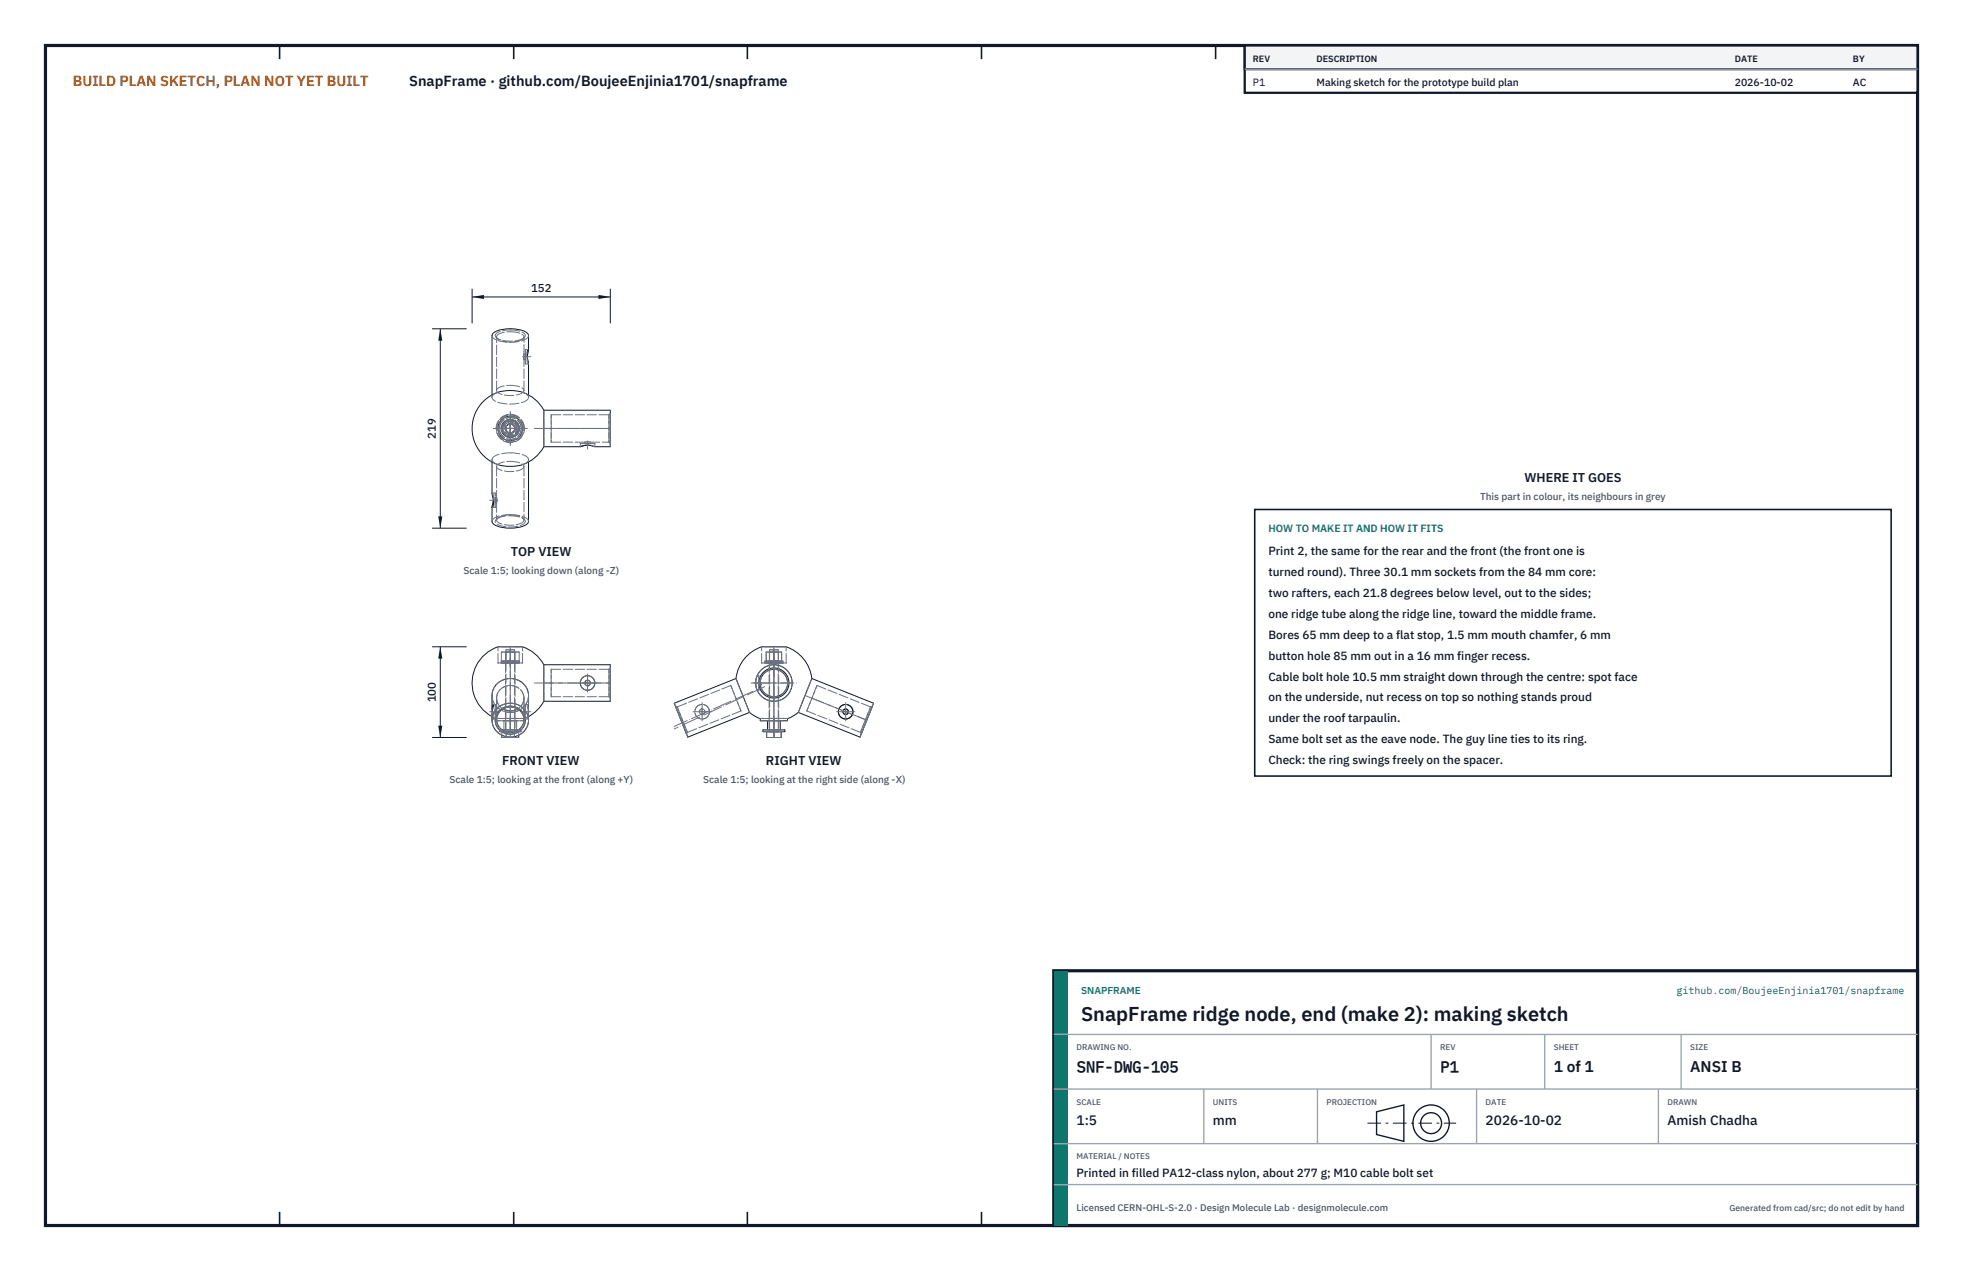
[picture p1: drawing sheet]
<svg xmlns="http://www.w3.org/2000/svg" width="432mm" height="279mm" viewBox="0 0 432 279" stroke-linecap="round" stroke-linejoin="round" font-family="sans-serif">
<path d="M10 10h411.8v259.4h-411.8z" fill="none" stroke="#111827" stroke-width=".7" stroke-linecap="butt"/>
<g fill="none" stroke="#111827" stroke-width=".35">
<path d="M61.5 10v3M113 10v3M164.4 10v3M215.9 10v3M267.4 10v3M318.9 10v3M370.3 10v3M61.5 266.4v3M113 266.4v3M164.4 266.4v3M215.9 266.4v3M267.4 266.4v3"/>
<path d="M318.9 266.4v3M370.3 266.4v3"/>
</g>
<g fill="none" stroke="#111727" stroke-width=".22">
<path d="M116 78.4l.3 1.5v6.9M116.3 76.9v-3.1a2.55 2.55 0 0 0-2.5-1.4 8 8 0 0 0-5.3 .8l-.3 .6v13M116.3 76.9l-.3 1.5M116.3 76.9l-.1-.1a1.39 1.39 0 0 0-.2 1.6M111.3 92.5h1.9l1 1.7-1 1.7h-1.9l-1-1.7zM119.6 90.2a8.4 8.4 0 0 0-12.7-2.5 8.4 8.4 0 0 0 0 13 8.4 8.4 0 0 0 12.7-2.5M119.6 90.2h14.6v8h-3.4a4 4 0 0 0-3.2 0M119.6 90.2v8M119.6 98.2h8M129.1 97.9l-1.5 .3M129.2 97.9h.2M129.5 97.9l.6 .1"/>
<path d="M130.2 98h.1M108.2 101.6v6.9l.4 1.9a1.16 1.16 0 0 1-.4 1.1M108.5 110l-.3 1.5M116.3 101.6v13a1.73 1.73 0 0 1-1.5 1.2 8.5 8.5 0 0 1-6.2-.5l-.4-.7v-3.1M108.2 155.9v-3a4 4 0 0 1 4-3.7 4 4 0 0 1 4.1 3.7v5.4M108.2 158.3a4 4 0 0 0 4 3.7 4 4 0 0 0 4.1-3.7M108.2 158.3a4 4 0 0 1 4-3.7 4 4 0 0 1 4.1 3.7M108.2 155.9l.3-1-.3 1.8v1.6M108.2 155.9l.1 .6M109.9 156.5a2.97 2.97 0 0 1 3.8-.7 2.97 2.97 0 0 1 1.3 3.6 2.98 2.98 0 0 1-3.9 1.4 2.98 2.98 0 0 1-1.6-3.8zM109.9 156.1a3.3 3.3 0 0 1 4.1-.4 3.3 3.3 0 0 1 1.3 3.8 3.3 3.3 0 0 1-3.9 1.8 3.3 3.3 0 0 1-2.4-3.6l.2-.6zM110.6 155.8a3.2 3.2 0 0 0 3.3 0"/>
<path d="M119.6 154.2l-1.2 1.6-1 1-1.1 .7M119.6 146.1a8.4 8.4 0 0 0-4.7-3.9h-5.4a8.4 8.4 0 0 0-5.6 7.2 8.4 8.4 0 0 0 4.3 8.1M119.6 146.1v8.1M119.6 146.1h14.6v8.1h-14.6M129.2 151.7h.1M129.2 150.7h.1M129.3 151.7h-.1M129.5 150.7h-.3M161.9 149.2l3 7.4M161.9 149.2l-13.6 5.4 2.4 6 .6 1.4 13.6-5.4M161.9 149.2a8.4 8.4 0 0 1 5.6-7h5.4a8.4 8.4 0 0 1 5.7 7M164.9 156.6l2.2 1.3h6.3l2.2-1.3"/>
<path d="M167.2 150.2v.3M167.2 157.9v.5h6v-.5M167.2 150.5h.1M167.2 150.6l.1 .1M167.3 149.5l-.1 .5M168.8 158.4v2M171.6 158.4v2M178.6 149.2l-3 7.4M178.6 149.2l13.6 5.4-.4 .8-2.6 6.6-13.6-5.4M186 154.9a1.6 1.6 0 0 1 1.5 2.2 1.6 1.6 0 0 1-2.6 .4 1.6 1.6 0 0 1 .6-2.6h.5M110.4 161.6v.5h3.7v-.5M111.3 161.9v.2"/>
<path d="M113.2 161.9v.2M167.8 160.4h4.8v.4h-4.8zM168.6 160.8v1.3h3.2v-1.3M170.2 160.8v1.3"/>
<circle cx="112.2" cy="94.2" r="1.01"/>
<circle cx="112.2" cy="94.2" r=".96"/>
<circle cx="112.2" cy="94.2" r="2"/>
<circle cx="112.2" cy="94.2" r="2.7"/>
<circle cx="129.2" cy="150.1" r=".6"/>
<circle cx="129.2" cy="150.1" r="1.6"/>
<circle cx="170.2" cy="150.1" r="3.3"/>
<circle cx="170.2" cy="150.1" r="4"/>
<circle cx="170.2" cy="150.1" r="3"/>
<circle cx="186" cy="156.5" r=".6"/>
<circle cx="186" cy="156.5" r="1.6"/>
</g>
<g fill="none" stroke="#6a7180" stroke-width=".22" stroke-dasharray="2.1 .5">
<path d="M109.2 74.3l-.2-.3a1.12 1.12 0 0 1 1.2-1.2l2-.3M109.2 74a2.94 2.94 0 0 1 3-1.1M109.5 74.5l-.3-.5M109.5 74.5l-.3-.2M112.2 72.5a3.8 3.8 0 0 1 3.3 1.2l-.2 .6M112.2 72.9a2.94 2.94 0 0 1 3.1 1.1M115 74.5a6 6 0 0 1-5.5 0M115 74.5l.3-.2M115.2 78.4l.1 .6M115.3 79v-1.2M115.3 77.8l-.1 .6M115.3 79h.3"/>
<path d="M115.3 77.8h.3M115.3 74l-.3 .5M115.3 79h.1M115.3 77.8h.1M115.3 77.8v-3.8M115.3 74.3a6.6 6.6 0 0 1-6.1 0M115.6 78.4v1.6M115.6 76.8v1.6M115.6 78.4v.6M115.6 79v-1.2M115.6 77.8v.6M115.6 76.8h.6"/>
<path d="M116.3 73.8a1.73 1.73 0 0 1-1.5 1.1 8.4 8.4 0 0 1-6.2-.5l-.4-.6M116.3 79.9l-.1 .1M108.2 87.3a1.44 1.44 0 0 1 1.3-1.1M108.2 87.3v-.5M109.2 85.8a2.67 2.67 0 0 1 2.6-1.1h.4M109.2 85.8v-11.8M110.3 94.2l1 1.7M110.4 94.2l.9-1.6M111.3 92.5l-1 1.7M111.3 95.9h1.9M111.3 92.6h1.9M111.3 95.8l-.9-1.6"/>
<path d="M112.2 99.5a5.6 5.6 0 0 1 4 1.2l.1 .3M112.2 84.7a3.9 3.9 0 0 1 3 .9l.1 .2M113.2 92.6l.9 1.6M113.2 95.8h-1.9M113.2 92.5h-1.9M113.2 95.9l1-1.7M114.1 94.2l-.9 1.6M114.2 94.2l-1-1.7M115 86.2l.4 .2a1.2 1.2 0 0 1 .9 .9M115.3 85.8a2.94 2.94 0 0 1-3.1 1.2 2.94 2.94 0 0 1-3-1.2M115.3 85.8v-6.8M115.6 80v-3.2"/>
<path d="M115.6 80h.6M116.2 80a1.93 1.93 0 0 1-.2-1.6M116.3 87.3a1.73 1.73 0 0 1-1.5 1.2 8.4 8.4 0 0 1-6.2-.5l-.4-.7M116.3 87.3v-.5M119.6 98.2v-4M119.6 94.2v-4M121.2 94.2v3M121.2 97.2v-6M121.2 91.2v3M121.2 97.2h7.4M121.2 91.2h12.7M127.6 97.5h1.6"/>
<path d="M127.6 97.5v.7M128.6 97.5h.6M128.6 97.2l.6-.1M128.6 97.2v.3M129.1 97.9h.1M129.2 97.5h1.6M129.2 97.5h.6M129.2 97.1l.6 .1M129.4 97.9h.1M129.8 97.5h-1.2M129.8 97.2h-1.2M129.8 97.2h4.1"/>
<path d="M129.8 97.2v.3M130.1 98h.1M130.3 98l.5 .2M130.8 97.5h-3.2M130.8 97.5v.7M133.9 94.2v3M133.9 97.2v-6M133.9 91.2v3M133.9 97.2l.3 .3M133.9 91.2l.3-.3M134.2 98.2v-8M134.2 94.2v3.3"/>
<path d="M134.2 97.5v-6.6M134.2 90.9v3.3M108.2 101a2.55 2.55 0 0 1 2.5-1.3l1.5-.2M108.2 114.6a2.55 2.55 0 0 1 2.5-1.4l1.5-.1M108.2 108.5l.1-.1M108.2 101v.6M108.3 108.4a1.93 1.93 0 0 1 .2 1.6M108.9 110v1.6M108.9 111.6v-3.2M108.9 108.4v1.6M108.9 110v.6M108.9 110.6v-1.2"/>
<path d="M108.9 109.4v.6M108.9 108.4h-.6M108.9 111.6h-.6M109.2 114.1l1.2-.5 1.8-.2M109.2 114.3l.3-.4M109.2 102.5a2.94 2.94 0 0 1 3-1.1M109.2 110.5v.1M109.2 109.4h.1M109.2 102.5v6.9M109.2 110.5v3.8M109.2 110.6v-1.2M109.2 109.4l.1 .6"/>
<path d="M109.2 109.4h-.3M109.2 110.6h-.3M109.3 110l-.1 .5M109.5 113.9l1.1-.5 1.6-.2M109.5 113.9l-.3 .2M109.5 102.1l-.4-.1a1.2 1.2 0 0 1-.9-1M112.2 113.1a5.6 5.6 0 0 1 4 1.2l.1 .3M112.2 113.4l1.9 .2 1.2 .5M112.2 113.2l1.7 .2 1.1 .5M112.2 101.4a2.94 2.94 0 0 1 3.1 1.1M115 113.9l.3 .4M115 113.9l.3 .2"/>
<path d="M115.3 114.3a2.94 2.94 0 0 1-3.1 1.2 2.94 2.94 0 0 1-3-1.2M115.3 102.5a2.94 2.94 0 0 1-3.1 1.2 2.94 2.94 0 0 1-3-1.2M115.3 102.5v11.8M115.3 114.1l.2 .3a1.12 1.12 0 0 1-1.2 1.2 6.7 6.7 0 0 1-5.2-.6l-.1-.6 .2-.3M116.3 101a1.44 1.44 0 0 1-1.3 1.1M116.3 101v.6M108.2 152.9a3.9 3.9 0 0 1 4-3.7M108.2 152.9a3.9 3.9 0 0 0 4 3.7M108.2 158.3a3.9 3.9 0 0 1 4-3.7M108.2 157.5l.9 .4M108.2 152.9v5.4M108.3 156.5l.2 1.6"/>
<path d="M108.5 158.1l-.3-1.1M108.9 158.1h-.4M108.9 158.1v-3.2M108.9 154.9v3.2M108.9 157.1v-1.2M108.9 155.9v1.2M108.9 154.9h-.4M109.1 157.9h6.3M109.2 158.2a2.91 2.91 0 0 1 3-2.8M109.2 153.5a2.91 2.91 0 0 1 3-2.8M109.2 153.5l.4 1.3 1 1M109.2 156.7l.1-.8"/>
<path d="M109.2 156.2l.1 .9M109.2 153.5v4.7M109.2 153.5v2.7M109.2 156.7v1.5M109.2 158.4h6M109.2 157.9v.5M109.2 157.9h6M109.3 157.1l-.1-.4M109.3 155.9l-.1 .3M109.3 157.1h-.4M109.3 155.9h-.4M109.5 145.7h5.4"/>
<path d="M109.5 145.7v-3.5M110.2 145.3h4M110.2 145.7h4M110.2 145.7v-.4M110.3 145.3h1M110.3 145.3v-2M110.3 143.3h1M110.8 158.4h2.8M110.8 158.4v2M111.2 157.9h2.1M111.2 145.7v12.2M111.2 145.7h2.1"/>
<path d="M111.2 145.3h2.1M111.2 145.7v-.4M111.2 143.3h2M111.2 145.3h2M111.2 145.3v-2M111.3 145.3h-1M111.3 145.3h1.9M111.3 145.3v-2M111.3 143.3h-1M111.3 143.3h1.9M111.3 142.8v18M111.3 142.8h1.9"/>
<path d="M112.2 149.2a3.9 3.9 0 0 1 4.1 3.7M112.2 156.6a3.9 3.9 0 0 0 4.1-3.7M112.2 154.6a3.9 3.9 0 0 1 4.1 3.7M112.2 155.2a3.1 3.1 0 0 1 3.3 3.5 3.1 3.1 0 0 1-3.9 2.6 3.1 3.1 0 0 1-2.7-3.3 3.1 3.1 0 0 1 3.3-2.8M112.2 155.4a2.91 2.91 0 0 1 3.1 2.8M112.2 150.7a2.91 2.91 0 0 1 3.1 2.8M113.2 142.8h-1.9M113.2 142.8v18M113.2 145.3h-1.9M113.2 145.3h1M113.2 145.3v-2M113.2 143.3h-1.9"/>
<path d="M113.2 143.3h1M113.2 143.3h-2M113.2 145.3h-2M113.3 157.9h-2.1M113.3 145.7h-2.1M113.3 145.3h-2.1M113.3 145.7v-.4M113.3 145.7v12.2M113.3 157.9v2.9M113.6 158.4h-2.8M113.6 158.4v2M113.9 155.8l1-1 .4-1.3"/>
<path d="M114.2 145.3h-1M114.2 145.3v-2M114.2 143.3h-1M114.2 145.3h-4M114.2 145.7v-.4M114.2 145.7h-4M114.9 142.2h-5.4M114.9 145.7v-3.5M114.9 145.7h-5.4M115.2 155.9l.1 .3M115.2 157.1l.1-.4M115.2 155.9h.4"/>
<path d="M115.2 157.1h.4M115.2 158.4h-6M115.2 157.9h-6M115.2 157.9v.5M115.3 158.2a3 3 0 0 1-3.1 2.8 3 3 0 0 1-3-2.8M115.3 153.5a3 3 0 0 1-3.1 2.8 3 3 0 0 1-3-2.8M115.3 156.2l-.1 .9M115.3 156.7l-.1-.8M115.3 153.5a3 3 0 0 0-3.1-2.8 3 3 0 0 0-3 2.8M115.3 153.5v2.7M115.3 156.7v1.5M115.3 153.5v4.7"/>
<path d="M115.4 157.9l.9-.4M115.4 157.9h-6.3M115.6 154.9h.4M115.6 154.9v3.2M115.6 158.1v-3.2M115.6 155.9v1.2M115.6 157.1v-1.2M115.6 158.1h.4M116 154.9l.3 1M116 158.1l.3-1.1M116.3 152.9a4 4 0 0 1-4.1 3.7 4 4 0 0 1-4-3.7M116.3 158.3a4 4 0 0 1-4.1 3.7 4 4 0 0 1-4-3.7"/>
<path d="M116.3 155.9l-.3 2.2M116.3 157l-.3-2.1M116.3 152.9v3M116.3 157v1.3M119.6 154.2v-8.1M121.2 147.1h12.7M121.2 147.1v6.1M121.2 153.2v-6.1M121.2 153.2h12.7M129.3 151.7a1.6 1.6 0 0 0 1.4-2.2 1.6 1.6 0 0 0-2.7-.4 1.6 1.6 0 0 0 .7 2.6h.5M129.5 150.7a.6 .6 0 0 0 .2-1 .6 .6 0 0 0-1 .2 .6 .6 0 0 0 .5 .8M133.9 147.1l.3-.3"/>
<path d="M133.9 147.1v6.1M133.9 153.2v-6.1M133.9 153.2l.3 .3M134.2 154.2v-8.1M134.2 146.8v6.7M134.2 153.5v-6.7M148.3 154.6l3 7.4M148.6 155.2l2.4 6.2M149 155.4l2.2 5.6M149 155.4l-.4-.2M154.4 158.1a1.6 1.6 0 0 1-1.4-2.4 1.6 1.6 0 0 1 2.7-.2 1.6 1.6 0 0 1-1 2.5l-.3 .1M154.4 157.1a.6 .6 0 0 1-.5-.9 .6 .6 0 0 1 1-.1 .6 .6 0 0 1-.3 .9l-.2 .1"/>
<path d="M160.8 150.7l2.2 5.6M160.8 150.7l-11.8 4.7M161.9 149.2l3 7.4M163 156.3l-11.8 4.7M163 156.3l-2.2-5.6M166.6 151.7a4 4 0 0 1 0-3.2M166.6 148.5a4 4 0 0 0 0 3.2M166.9 151.7h-.3M166.9 151.7v-3.2M166.9 148.5v3.2M166.9 150.7v-1.2M166.9 149.5v1.2"/>
<path d="M166.9 148.5h-.3M167.2 150v.2M167.2 150.4h.1M167.2 158.4h3M167.2 157.9h3M167.2 150.5h.1M167.2 150.5v.1M167.2 150.6h.1M167.3 150.7v-1.2M167.3 150.7h-.4M167.3 149.5h-.4M167.5 145.7h2.7"/>
<path d="M167.5 145.7v-3.5M168.2 145.3h2M168.2 145.7h2M168.2 145.7v-.4M168.5 145.3h1.7M168.5 145.3v-2M168.5 143.3h1.7M168.8 158.4h1.4M169.2 157.9h1M169.2 145.7h1M169.2 145.3h1M169.2 145.7v12.2"/>
<path d="M169.2 145.7v-.4M169.2 157.9v2.9M169.2 143.3h1M169.2 145.3v-2M169.3 142.8h.9M169.3 142.8v18M170.2 146.1a4 4 0 0 0-4 4 4 4 0 0 0 4 4.1M170.2 154.2a4 4 0 0 0 4-4.1 4 4 0 0 0-4-4M170.2 157.9h1.1M170.2 145.7h2.7M170.2 145.7h1.1M170.2 145.3h2"/>
<path d="M170.2 145.7h2M170.2 145.3h1.7M170.2 145.3h-1.7M170.2 145.3v-2M170.2 143.3h1.7M170.2 143.3h-1.7M170.2 145.3h1.1M170.2 143.3h1M170.2 145.3h1M170.2 158.4h3M170.2 157.9h3M170.2 158.4h1.4"/>
<path d="M170.2 142.8h1M171.2 142.8h-1.9M171.2 142.8v18M171.2 143.3h-2M171.2 145.3h-2M171.2 145.3v-2M171.3 157.9h-2.1M171.3 145.7h-2.1M171.3 145.3h-2.1M171.3 145.7v12.2M171.3 145.7v-.4M171.3 157.9v2.9"/>
<path d="M171.6 158.4h-2.8M171.9 145.3h-1.7M171.9 145.3v-2M171.9 143.3h-1.7M172.2 145.3h-4M172.2 145.7h-4M172.2 145.7v-.4M172.9 142.2h-5.4M172.9 145.7h-5.4M172.9 145.7v-3.5M173.2 157.9h-6M173.4 157.9h-6.3"/>
<path d="M175.6 156.6l3-7.4M177.5 156.3l2.2-5.6M177.5 156.3l11.8 4.7M179.7 150.7l11.8 4.7M179.7 150.7l-2.2 5.6M186 154.9h.1M191.5 155.4l.4-.2M191.5 155.4l-2.2 5.6M191.9 155.2l-2.5 6.2M109.8 160.4h4.8M109.8 160.8h4.8M109.8 160.4v.4"/>
<path d="M110.4 160.8h.9M110.4 160.8v.8M110.4 162.1h.9M110.8 160.4h2.8M111.2 160.8v-2.9M111.2 160.8h2.1M111.3 160.8h1.9M111.3 160.8h-.9M111.3 160.8v1.3M111.3 162.1h1.9M111.3 160.8v1.1M113.2 160.8h.9"/>
<path d="M113.2 160.8h-1.9M113.2 160.8v1.3M113.2 162.1h.9M113.2 160.8v1.1M113.3 160.8h-2.1M113.6 160.4h-2.8M114.1 160.8h-.9M114.1 160.8v.8M114.6 160.4h-4.8M114.6 160.8h-4.8M114.6 160.4v.4M151 161.4l-2.4-6.2"/>
<path d="M151.2 161l-.2 .4M151.2 161l-2.2-5.6M167.8 160.4h2.4M167.8 160.8h2.4M168.6 160.8h1.6M168.6 160.8v1.3M168.6 162.1h1.6M168.8 160.4h1.4M169.2 160.8h1M169.3 160.8h.9M170.2 160.4h1.4M170.2 160.8v-2.9"/>
<path d="M170.2 160.8h1.1M170.2 160.4h2.4M170.2 160.8h1M170.2 160.8h2.4M170.2 160.8h1.6M170.2 160.8h-1.6M170.2 160.8v1.3M170.2 162.1h1.6M171.2 160.8h-1.9M171.3 160.8h-2.1M171.6 160.4h-2.8M171.8 160.8h-1.6"/>
<path d="M171.8 160.8v1.3M189.2 162l3-7.4M189.3 161l2.2-5.6M189.3 161l.1 .4M189.4 161.4l2.5-6.2"/>
<circle cx="112.2" cy="94.2" r="1.41"/>
<circle cx="112.2" cy="94.2" r="1.06"/>
<circle cx="112.2" cy="94.2" r="1.01"/>
<circle cx="112.2" cy="94.2" r=".96"/>
<circle cx="112.2" cy="94.2" r="3"/>
<circle cx="112.2" cy="94.2" r="2.4"/>
<circle cx="112.2" cy="94.2" r="3.1"/>
<circle cx="112.2" cy="94.2" r="2"/>
<circle cx="112.2" cy="94.2" r="2.7"/>
<circle cx="154.4" cy="156.5" r="1.61"/>
<circle cx="154.4" cy="156.5" r=".6"/>
<circle cx="170.2" cy="150.1" r="3"/>
</g>
<g fill="none" stroke="#6a7180" stroke-width=".22" stroke-dasharray="4.2 .5 0 .5">
<path d="M115 78.4h.8M115 78.4h1.8M108.5 94.2h7.5M108.9 94.2h6.7M109.2 94.2h6M109.7 94.2h5M110.5 94.2h3.5M110.9 94.2h2.7M111 94.2h2.5M111.1 94.2h2.3M112.2 97.9v-7.5M112.2 97.6v-6.8"/>
<path d="M112.2 97.2v-6M112.2 96.7v-5M112.2 95.9v-3.5M112.2 95.5v-2.6M112.2 95.4v-2.5M112.2 95.4v-2.4M117.5 94.2h16.7M119.6 94.2h14.6M129.2 97v1.7M129.2 96.9v.8M109.5 110h-1.8M109.5 110h-.8"/>
<path d="M109.5 156.5h-1.8M109.5 156.5h-.8M112.2 159.7v1.9M112.2 157.9v3.1M112.2 157.5v3.8M112.2 157v2.4M112.2 146.8v-4.6M112.2 146.4v-1.7M112.2 146.1v-1.1M112.2 145.8v-2.9M112.2 144.7v14.3M112.2 142.2v19.9"/>
<path d="M115 156.5h.8M115 156.5h1.8M117.5 150.1h16.7M119.6 150.1h14.6M127.2 150.1h4M128.5 150.1h1.5M129.2 152.1v-4M129.2 150.9v-1.5M152.4 156.5h4M153.7 156.5h1.5M154.4 158.5v-4M154.4 157.2v-1.5"/>
<path d="M165.2 150.1h10.1M165.6 152l-17.3 7.7M166.5 150.1h7.5M167.4 150.1h-1.7M167.5 150.1h-.8M168.2 151l-19.9 9.2M170.2 159.7v1.9M170.2 157.9v3.1M170.2 157.5v3.8M170.2 157v2.4M170.2 155.2v-10.1M170.2 153.9v-7.5"/>
<path d="M170.2 146.8v-4.6M170.2 146.4v-1.7M170.2 146.1v-1.1M170.2 145.8v-2.9M170.2 144.7v14.3M170.2 142.2v19.9M177.3 152.9l13.2 5.3M178.9 153.6l11.2 4.5M184 156.5h4M185.3 156.5h1.5M186 158.5v-4M186 157.2v-1.5"/>
</g>
<path d="M103.9 63.5v7.6M103.9 65.3h30.3M134.2 63.5v7.6" fill="none" stroke="#111827" stroke-width=".22"/>
<path d="M103.9 65.3l2.6-.5v.9zM131.6 64.8v.9l2.6-.4z" fill="#111827"/>
<path d="M95.1 72.3h7.6M96.8 72.3v43.8M95.1 116.1h7.6" fill="none" stroke="#111827" stroke-width=".22"/>
<path d="M96.8 72.3l-.4 2.6h.9zM96.4 113.5h.9l-.5 2.6z" fill="#111827"/>
<path d="M95.1 142.2h7.6M96.8 142.2v19.9M95.1 162.1h7.6" fill="none" stroke="#111827" stroke-width=".22"/>
<path d="M96.8 142.2l-.4 2.6h.9zM96.4 159.5h.9l-.5 2.6z" fill="#111827"/>
<path d="M276 112h140v58.6h-140z" fill="#fff" stroke="#111827" stroke-width=".35"/>
<path d="M273.8 10h148v10.4h-148z" fill="#fff" stroke="#111827" stroke-width=".5"/>
<path d="M273.8 10h148v5.2h-148z" fill="#f3f4f6" stroke="#111827" stroke-width=".5"/>
<path d="M273.8 15.2h148" fill="none" stroke="#9ca3af" stroke-width=".3"/>
<path d="M231.8 213.4h190v56h-190z" fill="#fff" stroke="#111827" stroke-width=".7" stroke-linecap="butt"/>
<path d="M231.8 213.4h3v56h-3z" fill="#0f766e"/>
<path d="M231.8 227.4h190M231.8 239.4h190M264.8 239.4v12M289.8 239.4v12M314.8 227.4v12M324.8 239.4v12M339.8 227.4v12M364.8 239.4v12M369.8 227.4v12M231.8 251.4h190M231.8 260.4h190" fill="none" stroke="#9ca3af" stroke-width=".3"/>
<g fill="none" stroke="#111827" stroke-width=".3">
<path d="M302.8 244.4l6-1.5v8l-6-1.5z"/>
<circle cx="314.8" cy="246.9" r="4"/>
<circle cx="314.8" cy="246.9" r="2.3"/>
</g>
<path d="M300.8 246.9h19.5" fill="none" stroke="#111827" stroke-width=".22" stroke-dasharray="3 1 .6 1" stroke-linecap="butt"/>
<text font-size="4.4" fill="#111827" x="237.8" y="224.4">SnapFrame ridge node, end (make 2): making sketch</text>
<g font-size="3.4" fill="#111827">
<text x="236.8" y="235.6">SNF-DWG-105</text>
<text x="316.8" y="235.6">P1</text>
<text x="341.8" y="235.6">1 of 1</text>
<text x="371.8" y="235.6">ANSI B</text>
</g>
<text font-size="3.2" fill="#b45309" x="16" y="19">BUILD PLAN SKETCH, PLAN NOT YET BUILT</text>
<text font-size="3.2" fill="#111827" x="90" y="19">SnapFrame · github.com/BoujeeEnjinia1701/snapframe</text>
<g font-size="3" fill="#111827">
<text x="236.8" y="247.2">1:5</text>
<text x="266.8" y="247.2">mm</text>
<text x="326.8" y="247.2">2026-10-02</text>
<text x="366.8" y="247.2">Amish Chadha</text>
</g>
<g font-size="2.8" fill="#111827">
<text x="335.3" y="106">WHERE IT GOES</text>
<text x="112.4" y="122.2">TOP VIEW</text>
<text x="110.4" y="168.2">FRONT VIEW</text>
<text x="168.5" y="168.2">RIGHT VIEW</text>
</g>
<g font-size="2.6" fill="#111827">
<text x="279" y="122">Print 2, the same for the rear and the front (the front one is</text>
<text x="279" y="126.6">turned round). Three 30.1 mm sockets from the 84 mm core:</text>
<text x="279" y="131.2">two rafters, each 21.8 degrees below level, out to the sides;</text>
<text x="279" y="135.8">one ridge tube along the ridge line, toward the middle frame.</text>
<text x="279" y="140.4">Bores 65 mm deep to a flat stop, 1.5 mm mouth chamfer, 6 mm</text>
<text x="279" y="145">button hole 85 mm out in a 16 mm finger recess.</text>
<text x="279" y="149.6">Cable bolt hole 10.5 mm straight down through the centre: spot face</text>
<text x="279" y="154.2">on the underside, nut recess on top so nothing stands proud</text>
<text x="279" y="158.8">under the roof tarpaulin.</text>
<text x="279" y="163.4">Same bolt set as the eave node. The guy line ties to its ring.</text>
<text x="279" y="168">Check: the ring swings freely on the spacer.</text>
<text x="236.8" y="258.8">Printed in filled PA12-class nylon, about 277 g; M10 cable bolt set</text>
</g>
<g font-size="2.5" fill="#111827">
<text x="116.8" y="64.3">152</text>
<text x="95.8" y="96.5" transform="rotate(-90 95.8 96.5)">219</text>
<text x="95.8" y="154.4" transform="rotate(-90 95.8 154.4)">100</text>
</g>
<g font-size="2.3" fill="#111827">
<text x="275.6" y="18.8">P1</text>
<text x="289.6" y="18.8">Making sketch for the prototype build plan</text>
<text x="381.6" y="18.8">2026-10-02</text>
<text x="407.6" y="18.8">AC</text>
</g>
<text font-size="2.3" fill="#0f766e" x="279" y="117">HOW TO MAKE IT AND HOW IT FITS</text>
<g font-size="2.2" fill="#4b5563">
<text x="325.6" y="110">This part in colour, its neighbours in grey</text>
<text x="102" y="126.1">Scale 1:5; looking down (along -Z)</text>
<text x="98.9" y="172.2">Scale 1:5; looking at the front (along +Y)</text>
<text x="154.7" y="172.2">Scale 1:5; looking at the right side (along -X)</text>
</g>
<g font-size="2.2" fill="#0f766e">
<text x="237.8" y="218.4">SNAPFRAME</text>
<text x="368.8" y="218.4">github.com/BoujeeEnjinia1701/snapframe</text>
</g>
<text font-size="2.1" fill="#4b5563" x="236.8" y="266.2">Licensed CERN-OHL-S-2.0 · Design Molecule Lab · designmolecule.com</text>
<g font-size="2" fill="#111827">
<text x="275.6" y="13.6">REV</text>
<text x="289.6" y="13.6">DESCRIPTION</text>
<text x="381.6" y="13.6">DATE</text>
<text x="407.6" y="13.6">BY</text>
</g>
<text font-size="1.9" fill="#4b5563" x="380.4" y="266.2">Generated from cad/src; do not edit by hand</text>
<g font-size="1.8" fill="#4b5563">
<text x="236.8" y="230.8">DRAWING NO.</text>
<text x="316.8" y="230.8">REV</text>
<text x="341.8" y="230.8">SHEET</text>
<text x="371.8" y="230.8">SIZE</text>
<text x="236.8" y="242.8">SCALE</text>
<text x="266.8" y="242.8">UNITS</text>
<text x="291.8" y="242.8">PROJECTION</text>
<text x="326.8" y="242.8">DATE</text>
<text x="366.8" y="242.8">DRAWN</text>
<text x="236.8" y="254.8">MATERIAL / NOTES</text>
</g>
</svg>
